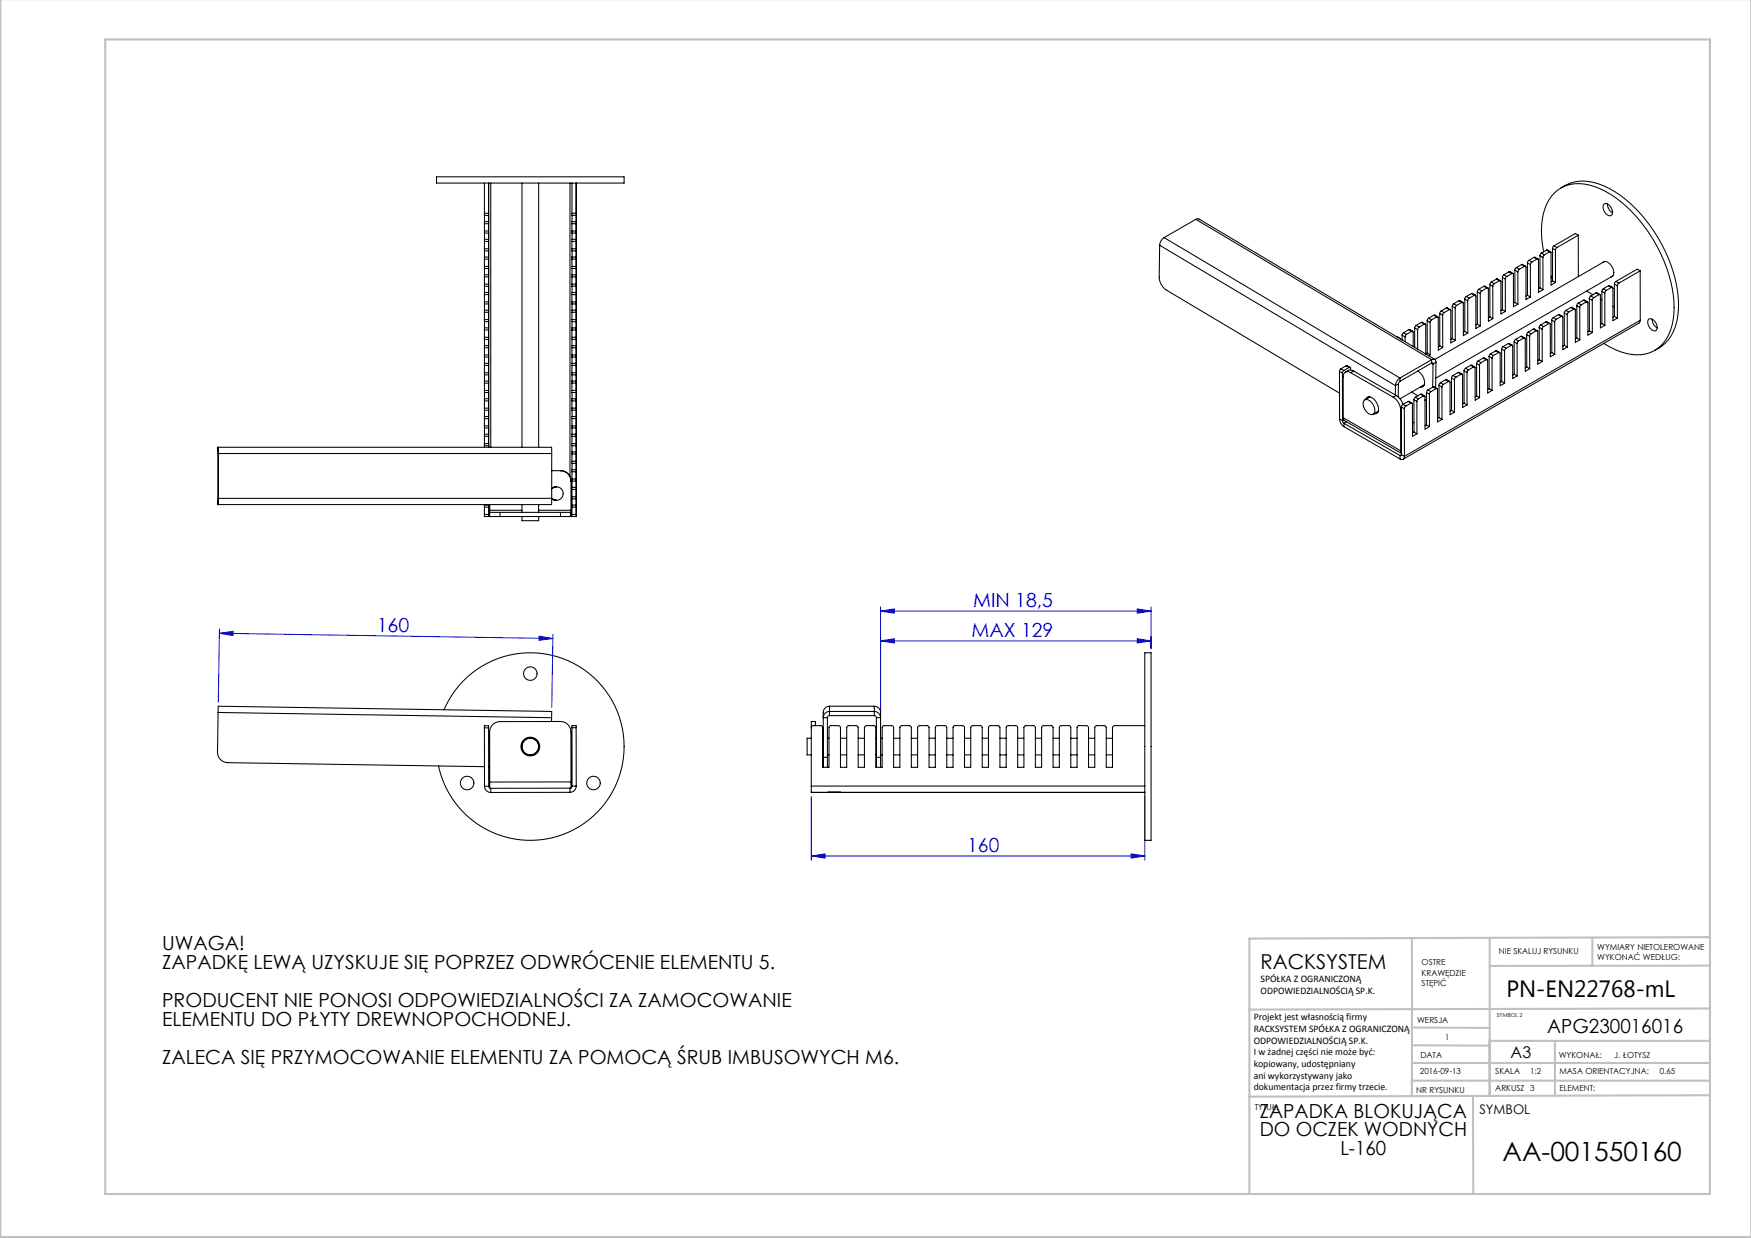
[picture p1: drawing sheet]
<svg xmlns="http://www.w3.org/2000/svg" width="420mm" height="297mm" viewBox="0 0 420 297" stroke-linecap="round" stroke-linejoin="round" font-family="sans-serif">
<g fill="none" stroke="#00f" stroke-width=".24">
<path d="M52.6 151.9l80 1.3M52.6 151.9l3.3-.4v1zM52.6 150.9l-.2 17.5M129.3 152.6l3.3 .6-3.3 .4zM132.6 152.2l-.3 17.5M211.2 146.6l3.3-.5v1zM211.2 153.7l3.3-.5v1.1zM211.2 145.6v25.6M211.2 146.6h64.9M211.2 153.7h64.9M272.8 146.1l3.3 .5-3.3 .5zM272.8 153.2l3.3 .5-3.3 .6z"/>
<path d="M276.1 145.6v10M194.6 191.1v15.3M274.6 191.1v15.3M194.6 205.4l3.3-.6v1.1zM194.6 205.4h80M271.3 204.8l3.3 .6-3.3 .5z"/>
</g>
<g fill="none" stroke="#c0c0c0" stroke-width=".5">
<path d="M.1 -.1v296.9h419.9M25.2 9.5h385v276.9h-385zM338.7 225.2v37.8M357.3 225v37.9v-13.2M382 225.4v6.3M410.1 224.8l-110.4 .4v61.2M410.1 231.7h-52.8M338.7 259.3h71.5M338.7 255h71.5M338.7 250.8l18.6 .1M338.7 246.5l18.6 .1M357.3 249.7h52.9"/>
<path d="M373 249.7v13.2M410.1 241.9l-110.4 .3M353.3 262.9l.1 23.5M410.2 262.7l-110.5 .4"/>
</g>
<g fill="#00f">
<path d="M271.3 204.8l3.3 .6-3.3 .5zM194.6 205.4l3.3-.6v1.1z"/>
<path d="M211.2 146.6l3.3-.5v1zM272.8 146.1l3.3 .5-3.3 .5zM211.2 153.7l3.3-.5v1.1zM272.8 153.2l3.3 .5-3.3 .6z"/>
<path d="M52.6 151.9l3.3-.4v1zM129.3 152.6l3.3 .6-3.3 .4z"/>
</g>
<g fill="none" stroke="#000" stroke-width=".25">
<path d="M104.7 42.4h45v1.5h-45zM116.2 51.2v.5M116.2 55.4v.5M116.2 59.7v.5M116.2 51.2h1M116.2 53.7h1M116.2 55.4h1M116.2 57.9h1M116.2 59.7h1M116.2 43.9v7.3M116.2 53.7v1.7M116.2 57.9v1.8"/>
<path d="M116.2 57.4v.5M116.2 53.2v.5M116.2 57.4h1M116.2 55.9h1M116.2 53.2h1M116.2 51.7h1M116.2 51.7v1.5M116.2 55.9v1.5M117.2 59.7v.5M117.2 55.4v.5M117.2 51.2v.5M117.2 43.9v7.3"/>
<path d="M117.2 53.7v1.7M117.2 57.9v1.8M117.2 57.4v.5M117.2 53.2v.5M117.2 43.9v63.4M117.7 43.9v63.4M125.2 43.9v63.4M129.2 43.9v63.4M136.7 43.9v70.4M137.2 59.7h1v.5h-1M137.2 55.4h1v.5h-1M137.2 51.2h1v.5h-1"/>
<path d="M137.2 51.2v.5M137.2 55.4v.5M137.2 59.7v.5M137.2 43.9v7.3M137.2 53.7v1.7M137.2 57.9v1.8M137.2 57.4h1v.5h-1M137.2 53.2h1v.5h-1M137.2 53.2v.5M137.2 57.4v.5M137.2 51.7v1.5M137.2 55.9v1.5"/>
<path d="M138.2 43.9v80M278.2 58.8l-.2 7.7a3.9 3.9 0 0 0 1.8 3.1l41.5 24.7M278.2 58.8l56.5 33.7M279.2 57a2.38 2.38 0 0 0-1 1.8M279.2 57l56.6 33.7M286.8 52.6l.8-.1 56.5 33.7 40.8-23.5M286.8 52.6l-7.6 4.4M286.8 52.6l56.6 33.7M372.4 59.6l.7 .4M372.4 59.6v7.8M372.7 59l-.3 .6M372.7 59l.7 .4"/>
<path d="M373.4 59.4l-.3 .6M374.4 45.1a10 10 0 0 1 10.4-.5 31.9 31.9 0 0 1 14.6 15.7 27.3 27.3 0 0 1 2.8 17 9.4 9.4 0 0 1-5.3 6.8M378.6 56.4l-5.2 3M378.6 56.4v10M378.6 56.4l-.7-.4-5.2 3M384.7 49a1.4 1.4 0 0 1 1.9 1.1 1.24 1.24 0 0 1-.3 1.7 2.02 2.02 0 0 1-1.6-2.8zM385.6 48.9v.1a2.5 2.5 0 0 0 1.2 2.1M116.2 68.2v.5M116.2 63.9v.5M116.2 72.4v.5M116.2 76.7v.5M116.2 68.2h1"/>
<path d="M116.2 62.2h1M116.2 63.9h1M116.2 66.4h1M116.2 70.7h1M116.2 72.4h1M116.2 74.9h1M116.2 76.7h1M116.2 79.2h1M116.2 62.2v1.7M116.2 66.4v1.8M116.2 70.7v1.7M116.2 74.9v1.8"/>
<path d="M116.2 79.2v1.7M116.2 61.7v.5M116.2 65.9v.5M116.2 70.2v.5M116.2 74.4v.5M116.2 78.7v.5M116.2 78.7h1M116.2 77.2h1M116.2 74.4h1M116.2 72.9h1M116.2 70.2h1M116.2 68.7h1"/>
<path d="M116.2 65.9h1M116.2 64.4h1M116.2 61.7h1M116.2 60.2h1M116.2 60.2v1.5M116.2 64.4v1.5M116.2 68.7v1.5M116.2 72.9v1.5M116.2 77.2v1.5M117.2 76.7v.5M117.2 72.4v.5M117.2 68.2v.5"/>
<path d="M117.2 63.9v.5M117.2 62.2v1.7M117.2 66.4v1.8M117.2 70.7v1.7M117.2 74.9v1.8M117.2 79.2v1.7M117.2 78.7v.5M117.2 74.4v.5M117.2 70.2v.5M117.2 65.9v.5M117.2 61.7v.5M137.2 76.7h1v.5h-1"/>
<path d="M137.2 72.4h1v.5h-1M137.2 68.2h1v.5h-1M137.2 63.9h1v.5h-1M137.2 68.2v.5M137.2 63.9v.5M137.2 72.4v.5M137.2 76.7v.5M137.2 62.2v1.7M137.2 66.4v1.8M137.2 70.7v1.7M137.2 74.9v1.8M137.2 79.2v1.7"/>
<path d="M137.2 78.7h1v.5h-1M137.2 74.4h1v.5h-1M137.2 70.2h1v.5h-1M137.2 65.9h1v.5h-1M137.2 61.7h1v.5h-1M137.2 61.7v.5M137.2 65.9v.5M137.2 70.2v.5M137.2 74.4v.5M137.2 78.7v.5M137.2 60.2v1.5M137.2 64.4v1.5"/>
<path d="M137.2 68.7v1.5M137.2 72.9v1.5M137.2 77.2v1.5M336.7 79.8l-.4 .6M336.7 79.8l.7 .4M337.9 79.1l1 .4M337.9 79.1l.7 .4M337.9 79.1l-1.2 .7M338.6 79.5l.4 .1v3.5M338.6 79.5l-1.2 .7M339.3 78.7l.7 .4M339.3 78.7v4.7"/>
<path d="M339.7 78.1l-.4 .6M339.7 78.1l.7 .4M340 79.1v4.7M340.4 78.5l-.4 .6M340.9 77.4l1 .3M340.9 77.4l.7 .4M340.9 77.4l-1.2 .7M341.6 77.8l.3-.1 .1 .3v6.9l.3-.2M341.6 77.8l-1.2 .7M342.3 76.9l.7 .5M342.3 76.9v7.8M342.7 76.3l-.4 .6"/>
<path d="M342.7 76.3l.7 .4M343 77.4v7.7M343.4 76.7l-.4 .7M343.9 75.6l1 .4M343.9 75.6l.7 .4M343.9 75.6l-1.2 .7M344.6 76h.3l.1 .2v7.8l1.1-.6M344.6 76l-1.2 .7M345.3 75.2l.7 .4M345.3 75.2v7.8M345.7 74.6l-.4 .6M345.7 74.6l.7 .4"/>
<path d="M346 75.6l.1 7.8M346.4 75l-.4 .6M346.9 73.9l1 .4M346.9 73.9l-1.2 .7M346.9 73.9l.7 .4M347.6 74.3h.3l.1 .2v7.8l1.1-.6M347.6 74.3l-1.2 .7M348.3 73.5l.7 .4M348.3 73.5l.1 7.7M348.7 72.9l-.4 .6M348.7 72.9l.7 .4M349 73.9l.1 7.8"/>
<path d="M349.4 73.3l-.4 .6M349.9 72.2l1 .3M349.9 72.2l-1.2 .7M349.9 72.2l.7 .4M350.6 72.6l.3-.1 .1 .3v7.7l1.1-.6M350.6 72.6l-1.2 .7M351.3 71.7l.8 .5M351.3 71.7l.1 7.8M351.4 79.5l.7 .4M351.4 79.5l-.4 .2M351.7 71.1l-.4 .6M351.7 71.1l.7 .4"/>
<path d="M352.1 72.2v7.7M352.4 71.5l-.3 .7M352.9 70.4l1 .4M352.9 70.4l.7 .4M352.9 70.4l-1.2 .7M353.6 70.8h.3l.1 .2v7.8l1.1-.6M353.6 70.8l-1.2 .7M354.4 70l.7 .4M354.4 70v7.8M354.4 77.8l.7 .4M354.4 77.8l-.4 .2M354.7 69.4l-.3 .6"/>
<path d="M354.7 69.4l.7 .4M355.1 70.4v7.8M355.4 69.8l-.3 .6M355.9 68.7l1 .4M355.9 68.7l-1.2 .7M355.9 68.7l.7 .4M356.6 69.1h.3l.1 .2v7.8l1.1-.7M356.6 69.1l-1.2 .7M357.4 68.3l.7 .4M357.4 68.3v7.7M357.4 76l-.4 .2M357.4 76l.7 .4"/>
<path d="M357.7 67.7l-.3 .6M357.7 67.7l.7 .4M358.1 68.7v7.7M358.4 68.1l-.3 .6M358.9 66.9l1 .4M358.9 66.9l-1.2 .8M358.9 66.9l.8 .5M359.7 67.4l.2-.1 .1 .3v7.7l1.1-.6M359.7 67.4l-1.3 .7M360.4 66.5l.7 .4M360.4 66.5v7.8M360.4 74.3l-.4 .2"/>
<path d="M360.4 74.3l.7 .4M360.7 65.9l-.3 .6M360.7 65.9l.7 .4M361.1 66.9v7.8M361.4 66.3l-.3 .6M362 65.2l.9 .4M362 65.2l.7 .4M362 65.2l-1.3 .7M362.7 65.6h.2l.1 .2v7.8l1.1-.6M362.7 65.6l-1.3 .7M363.4 64.8l.7 .4M363.4 64.8v7.8"/>
<path d="M363.4 72.6l-.4 .2M363.4 72.6l.7 .4M363.7 64.2l-.3 .6M363.7 64.2l.7 .4M364.1 65.2v7.8M364.4 64.6l-.3 .6M365 63.5l.9 .4M365 63.5l.7 .4M365 63.5l-1.3 .7M365.7 63.9h.2l.1 .2v7.8l1.1-.7M365.7 63.9l-1.3 .7M366.4 63.1l.7 .4"/>
<path d="M366.4 63.1v7.7M366.4 70.8l-.4 .2M366.4 70.8l.7 .4M366.5 79.7l-.3 .6M366.5 79.7l.8 .4M366.7 62.5l-.3 .6M366.7 62.5l.7 .4M367.1 63.5v7.7M367.4 62.9l-.3 .6M367.8 79l.9 .3M367.8 79l-1.3 .7M367.8 79l.7 .4"/>
<path d="M368 61.7l.9 .4M368 61.7l-1.3 .8M368 61.7l.7 .4M368.5 79.4l.2-.1 .1 .3 .1 7.7 1-.6M368.5 79.4l-1.2 .7M368.7 62.1h.2l.1 .3v7.7l1.1-.6M368.7 62.1l-1.3 .8M369.2 78.6l.7 .4M369.2 78.6v7.7M369.4 61.3l.7 .4M369.4 61.3v7.8M369.4 69.1l.7 .4"/>
<path d="M369.4 69.1l-.4 .2M369.6 77.9l-.4 .7M369.6 77.9l.7 .4M369.7 60.7l-.3 .6M369.7 60.7l.7 .4M369.9 79v7.7M370.1 61.7v7.8M370.3 78.3l-.4 .7M370.3 60.4a17.9 17.9 0 0 1 1.3-12.5 8.3 8.3 0 0 1 9.6-3.5 25.3 25.3 0 0 1 13.5 10.3 33.4 33.4 0 0 1 6.8 20.5 10.6 10.6 0 0 1-4.8 9 10.4 10.4 0 0 1-9.1-.3l-2.9-1.5M370.4 61.1l-.3 .6M370.8 77.2l.9 .4M370.8 77.2l-1.2 .7"/>
<path d="M370.8 77.2l.7 .4M371 60l.9 .4M371 60l.7 .4M371 60l-1.3 .7M371.5 77.6h.2l.2 .2v7.8l1-.6M371.5 77.6l-1.2 .7M371.7 60.4h.2l.1 .2v7.8l1.1-.6M371.7 60.4l-1.3 .7M372 66.2l.4 .9M372.2 76.8l.7 .4M372.2 76.8v7.8M372.4 67.4l.7 .4"/>
<path d="M372.4 67.4l-.4 .2M372.6 76.2l-.4 .6M372.6 76.2l.7 .4M372.9 77.2v7.8M373.1 60v7.8M373.3 76.6l-.4 .6M373.8 75.5l1 .4M373.8 75.5l.7 .4M373.8 75.5l-1.2 .7M374.5 75.9h.3l.1 .2v7.8l1-.6M374.5 75.9l-1.2 .7M375.2 75.1l.7 .4"/>
<path d="M375.2 75.1v7.7M375.6 74.5l-.4 .6M375.6 74.5l.7 .4M375.9 75.5v7.8M376.3 74.9l-.4 .6M376.8 73.8l1 .3M376.8 73.8l-1.2 .7M376.8 73.8l.7 .4M377.5 74.2l.3-.1 .1 .3v7.7l1-.6M377.5 74.2l-1.2 .7M378.2 73.3l.7 .5M378.2 73.3v7.8"/>
<path d="M378.6 72.7l-.4 .6M378.6 72.7l.7 .4M378.9 73.8v7.7M379.3 73.1l-.4 .7M379.8 72l1 .4M379.8 72l.7 .4M379.8 72l-1.2 .7M380.5 72.4h.3l.1 .2v7.8l1-.6M380.5 72.4l-1.2 .7M380.6 69.8l1.5 .9M381.2 71.6l.7 .4M381.2 71.6v7.8"/>
<path d="M381.2 79.4l.7 .4M381.2 79.4l-.3 .2M381.6 71l-.4 .6M381.6 71l.7 .4M381.9 72v7.8M382.3 71.4l-.4 .6M382.8 70.3l1 .4M382.8 70.3l-1.2 .7M382.8 70.3l.7 .4M383.5 70.7h.3l.1 .2v7.8l1-.7M383.5 70.7l-1.2 .7M383.9 71.7l.3 .2"/>
<path d="M384.2 69.9l.7 .4M384.2 69.9v7.7M384.2 77.6l-.3 .2M384.2 77.6l.7 .4M384.4 63a1.24 1.24 0 0 1 1.9 .5l.3 .4a1.8 1.8 0 0 1 0 2.5l-.2 .1M384.6 69.3l-.4 .6M384.6 69.3l.7 .4M384.9 70.3v7.7M385.3 69.7l-.4 .6M385.8 68.6l1 .3M385.8 68.6l-1.2 .7M385.8 68.6l.7 .4"/>
<path d="M386.5 69l.3-.1 .1 .3v7.7l1.1-.6M386.5 69l-1.2 .7M386.9 66.2l-42.5 24.5M386.9 73.5l.3 .2M387.2 68.1l.7 .5M387.2 68.1v7.8M387.2 75.9l-.3 .2M387.2 75.9l.8 .4M387.6 67.5l-.4 .6M387.6 67.5l.7 .4M387.9 68.6l.1 7.7M388.3 67.9l-.4 .7"/>
<path d="M393.4 65v11.8M393.4 65l-5.1 2.9M393.4 65l-.7-.4-5.1 2.9M393.4 76.8l-.3 .7-56.5 32.7M393.4 76.8l-56.5 32.7M395.4 76.6a1.4 1.4 0 0 1 1.9 1.1 1.24 1.24 0 0 1-.3 1.7 2.02 2.02 0 0 1-1.6-2.8zM396.3 76.5v.1a2.5 2.5 0 0 0 1.2 2.1M116.2 80.9v.5M116.2 85.2v.5M116.2 89.4v.5M116.2 93.7v.5M116.2 97.9v.5"/>
<path d="M116.2 80.9h1M116.2 83.4h1M116.2 91.9h1M116.2 85.2h1M116.2 87.7h1M116.2 89.4h1M116.2 93.7h1M116.2 96.2h1M116.2 97.9h1M116.2 83.4v1.8M116.2 87.7v1.7M116.2 91.9v1.8"/>
<path d="M116.2 96.2v1.7M116.2 82.9v.5M116.2 91.4v.5M116.2 87.2v.5M116.2 95.7v.5M116.2 99.9v.5M116.2 99.9h1M116.2 98.4h1M116.2 95.7h1M116.2 94.2h1M116.2 91.4h1M116.2 89.9h1"/>
<path d="M116.2 87.2h1M116.2 85.7h1M116.2 82.9h1M116.2 81.4h1M116.2 81.4v1.5M116.2 85.7v1.5M116.2 89.9v1.5M116.2 94.2v1.5M116.2 98.4v1.5M117.2 97.9v.5M117.2 93.7v.5M117.2 89.4v.5"/>
<path d="M117.2 85.2v.5M117.2 80.9v.5M117.2 83.4v1.8M117.2 87.7v1.7M117.2 91.9v1.8M117.2 96.2v1.7M117.2 99.9v.5M117.2 95.7v.5M117.2 91.4v.5M117.2 87.2v.5M117.2 82.9v.5M137.2 97.9h1v.5h-1"/>
<path d="M137.2 93.7h1v.5h-1M137.2 89.4h1v.5h-1M137.2 85.2h1v.5h-1M137.2 80.9h1v.5h-1M137.2 80.9v.5M137.2 85.2v.5M137.2 89.4v.5M137.2 93.7v.5M137.2 97.9v.5M137.2 83.4v1.8M137.2 87.7v1.7M137.2 91.9v1.8"/>
<path d="M137.2 96.2v1.7M137.2 99.9h1v.5h-1M137.2 95.7h1v.5h-1M137.2 91.4h1v.5h-1M137.2 87.2h1v.5h-1M137.2 82.9h1v.5h-1M137.2 82.9v.5M137.2 91.4v.5M137.2 87.2v.5M137.2 95.7v.5M137.2 99.9v.5M137.2 81.4v1.5"/>
<path d="M137.2 85.7v1.5M137.2 89.9v1.5M137.2 94.2v1.5M137.2 98.4v1.5M321.3 89.1l.7 .4M321.3 89.1v11.4M321.6 88.5l-.3 .6M321.6 88.5l.8 .4M322 89.5v11.4M322.4 88.9l-.4 .6M322.9 87.8l.9 .3M322.9 87.8l.7 .4"/>
<path d="M322.9 87.8l-1.3 .7M323.6 88.2h.3v.5M323.6 88.2l-1.2 .7M323.9 89.4a1.08 1.08 0 0 0-1.2-.1 1.08 1.08 0 0 0-.5 1.1v9.8M323.9 89.4l10.3 5.9M324.7 89l-.4-.2a1.53 1.53 0 0 0-1.6 .5M324.7 89l-.8 .4M324.7 89l10.2 5.9M327.2 96a1.54 1.54 0 0 1 2.1 1 1.83 1.83 0 0 1 .1 2.4 2.36 2.36 0 0 1-2.4-2.7zM327.6 95.8a1.08 1.08 0 0 1 .9-.6 1.08 1.08 0 0 1 1 .5 2.52 2.52 0 0 1 .7 3.5l-.6 .1M328.4 95.2l-.1 .2M328.6 95.2l-1.2 .7"/>
<path d="M330.3 98.9h.2M330.6 98.7l-1.2 .7M334.2 95.3a3.9 3.9 0 0 1 1.8 3.1M334.7 92.5v2.3M334.9 94.9l1 .9 .6 1.2M334.9 94.9l-.7 .4M335 80.8l.9 .4M335.4 92.1l-.7 .4M335.4 92.1v3.1M335.7 81.2l.3 .1M335.8 91.5l-.4 .6M335.8 90.7a2.38 2.38 0 0 0-1.1 1.8"/>
<path d="M335.8 90.7v.8M336 98.4v9.8M336.1 97.6l.8 .4M336.1 97.6l.1 11.5M336.1 98.2l-.1 .2M336.3 80.4l.7 .4M336.3 80.4v1.2M336.5 97l-.4 .6M336.5 97l.7 .4M336.9 98v11.5M337 80.8v1.2M337.2 97.4l-.3 .6"/>
<path d="M337.4 80.2l-.4 .6M337.7 96.3l1 .4M337.7 96.3l-1.2 .7M337.7 96.3l.7 .4M338.4 96.7h.3l.1 .2v7.8l1.1-.6M338.4 96.7l-1.2 .7M338.6 94.1l1.5 .8M339.1 95.9l.8 .4M339.1 95.9l.1 7.8M339.5 95.3l-.4 .6M339.5 95.3l.7 .4M339.9 96.3v7.8"/>
<path d="M340.1 89a3.1 3.1 0 0 1 1.4 3.6l-.3 .2-.6 .1M340.2 95.7l-.3 .6M340.7 94.6l1 .4M340.7 94.6l-1.2 .7M340.7 94.6l.7 .4M341.3 92.5h.2M341.4 95h.3l.1 .2v7.7l1.1-.6M341.4 95l-1.2 .7M341.6 92.3l-5.8 3.4M341.8 96h.1M341.8 96l.4 .1M342.2 94.2l.7 .4"/>
<path d="M342.2 94.2v7.7M342.3 84.7l.7 .4M342.5 93.6l-.3 .6M342.5 93.6l.7 .4M342.9 94.6v7.7M343 85.1l-.3 .2M343.2 94l-.3 .6M343.4 87.1h.2l.1 .2M343.4 87.1l-7.6 4.4M343.4 87.1l.3 .2M343.4 86.3a.63 .63 0 0 1 .7-.1 .63 .63 0 0 1 .3 .7M343.4 86.3l-7.6 4.4"/>
<path d="M343.4 86.3v.8M343.7 87.3v5.6M343.7 92.8l1 .4M343.7 92.8l-1.2 .8M343.7 92.8l.8 .4M344.4 86.9l-.7 .4M344.4 86.9v6.1M344.5 93.2h.2l.1 .3v7.7l1.1-.6M344.5 93.2l-1.3 .8M345.2 92.4l.7 .4M345.2 92.4v7.8M345.3 83l.8 .4"/>
<path d="M345.3 83l-.3 .2M345.5 91.8l-.3 .6M345.5 91.8l.7 .4M345.9 92.8v7.8M346.2 92.2l-.3 .6M346.7 91.1l1 .4M346.7 91.1l.8 .4M346.7 91.1l-1.2 .7M347.5 91.5h.2l.1 .2v7.8l1.1-.6M347.5 91.5l-1.3 .7M348.2 90.7l.7 .4M348.2 90.7v7.8"/>
<path d="M348.2 98.5l.7 .4M348.2 98.5l-.4 .2M348.4 81.2l.7 .5M348.4 81.2l-.4 .2M348.5 90.1l-.3 .6M348.5 90.1l.7 .4M348.9 91.1v7.8M349.2 90.5l-.3 .6M349.8 89.4l.9 .4M349.8 89.4l.7 .4M349.8 89.4l-1.3 .7M350.5 89.8h.2l.1 .2v7.7l1.1-.6"/>
<path d="M350.5 89.8l-1.3 .7M351.2 89l.7 .4M351.2 89v7.7M351.2 96.7l.7 .4M351.2 96.7l-.4 .2M351.5 88.3l-.3 .7M351.5 88.3l.7 .5M351.9 89.4v7.7M352.2 88.8l-.3 .6M352.8 87.6l.9 .4M352.8 87.6l-1.3 .7M352.8 87.6l.7 .4"/>
<path d="M353.5 88h.2l.1 .2v7.8l1.1-.6M353.5 88l-1.3 .8M354.2 87.2l.7 .4M354.2 87.2v7.8M354.2 95l.7 .4M354.2 95l-.4 .2M354.5 86.6l-.3 .6M354.5 86.6l.7 .4M354.9 87.6v7.8M355.2 87l-.3 .6M355.8 85.9l.9 .4M355.8 85.9l-1.3 .7"/>
<path d="M355.8 85.9l.7 .4M356.5 86.3h.2l.1 .2v7.8l1.1-.6M356.5 86.3l-1.3 .7M357.2 85.5l.7 .4M357.2 85.5v7.8M357.2 93.3l.7 .4M357.2 93.3l-.4 .2M357.5 84.9l-.3 .6M357.5 84.9l.7 .4M357.9 85.9v7.8M358.2 85.3l-.3 .6M358.8 84.2l.9 .3"/>
<path d="M358.8 84.2l-1.3 .7M358.8 84.2l.7 .4M359.5 84.6l.2-.1 .1 .3v7.7l1.1-.6M359.5 84.6l-1.3 .7M360.2 83.8l.7 .4M360.2 83.8v7.7M360.2 91.5l.7 .4M360.2 91.5l-.4 .2M360.5 83.1l-.3 .7M360.5 83.1l.7 .5M360.9 84.2v7.7M361.2 83.6l-.3 .6"/>
<path d="M361.8 82.4l.9 .4M361.8 82.4l-1.3 .7M361.8 82.4l.7 .4M362.5 82.8h.2l.1 .2v7.8l1.1-.6M362.5 82.8l-1.3 .8M363.2 82l.7 .4M363.2 82v7.8M363.2 89.8l-.4 .2M363.2 89.8l.7 .4M363.5 81.4l-.3 .6M363.5 81.4l.8 .4M363.9 82.4v7.8"/>
<path d="M364.3 81.8l-.4 .6M364.8 80.7l.9 .4M364.8 80.7l-1.3 .7M364.8 80.7l.7 .4M365.5 81.1h.2l.1 .2 .1 7.8 1-.6M365.5 81.1l-1.2 .7M366.2 80.3l.7 .4M366.2 80.3v7.8M366.2 88.1l-.3 .2M366.2 88.1l.7 .4M366.9 80.7v7.8M367.3 80.1l-.4 .6"/>
<path d="M369.2 86.3l-.3 .2M369.2 86.3l.7 .4M372.2 84.6l-.3 .2M372.2 84.6l.7 .4M375.2 82.8l.7 .5M375.2 82.8l-.3 .3M378.2 81.1l.7 .4M378.2 81.1l-.3 .2M52.3 108.3v-1v1.5M52.3 108.3h-.1v-1h80.1v1.5M52.3 108.3v.5M52.3 119.6v.5"/>
<path d="M52.3 108.8h80M52.3 119.6h80M52.3 108.8v10.8M52.3 119.6v1.5v-1M116.2 102.2v.5M116.2 106.4v.5M116.2 100.4h1M116.2 102.2h1M116.2 104.7h1M116.2 106.4h1M116.2 100.4v1.8M116.2 104.7v1.7"/>
<path d="M116.2 104.2v.5M116.2 106.9h1M116.2 104.2h1M116.2 102.7h1M116.2 102.7v1.5M116.2 106.9v.4M117.2 106.4v.5M117.2 102.2v.5M117.2 100.4v1.8M117.2 104.7v1.7M117.2 104.2v.5M132.3 119.6v1.5h-80.1v-1h.1"/>
<path d="M132.3 112.9a4.9 4.9 0 0 1 3.6 .4 2.5 2.5 0 0 1 1.1 2.1M132.3 119.6l1.2 .4M132.3 108.8v10.8M133.5 116.8l-1.2 .4a1.63 1.63 0 0 1 2.3 .1 1.63 1.63 0 0 1 0 2.3 1.63 1.63 0 0 1-2.3 0M137 115.4v7M137 115.4h.1M137.2 119.2h1v.5h-1M137.2 114.9h1v.5h-1M137.2 110.7h1v.5h-1M137.2 106.4h1v.5h-1M137.2 102.2h1v.5h-1M137.2 102.2v.5"/>
<path d="M137.2 106.4v.5M137.2 110.7v.5M137.2 114.9v.5M137.2 119.2v.5M137.2 100.4v1.8M137.2 104.7v1.7M137.2 108.9v1.8M137.2 113.2v1.7M137.2 117.4v1.8M137.2 116.9h1v.5h-1M137.2 112.7h1v.5h-1M137.2 108.4h1v.5h-1"/>
<path d="M137.2 104.2h1v.5h-1M137.2 104.2v.5M137.2 108.4v.5M137.2 112.7v.5M137.2 116.9v.5M137.2 102.7v1.5M137.2 106.9v1.5M137.2 111.2v1.5M137.2 115.4v1.5M137.2 119.7v1.5M321.3 100.5a2.34 2.34 0 0 0 1.1 1.9M321.3 100.5l.7 .4"/>
<path d="M322 100.9l.4 .7M322.2 100.2l.3 .7 13.7 7.9M322.2 100.2l13.8 8M322.3 100.8l-.3 .1M322.4 101.6v.8M322.4 101.6l13.4 7.7M322.4 102.4l13.4 7.7M323 101.2l-.6 .4M335.8 109.3v.8M336 108.2l.2 .5M336.2 108.1l-.2 .1M336.2 109.1l-.1 .2h-.3"/>
<path d="M336.2 109.1l.7 .4M336.2 109.1l-.4 .2M336.9 109.5a.65 .65 0 0 1-.3 .7 .65 .65 0 0 1-.8-.1M338.8 101.2l.4 .2M339.2 103.7l.7 .4M339.2 103.7l-.4 .2M342.2 101.9l.7 .4M342.2 101.9l-.4 .2M345.2 100.2l.7 .4M345.2 100.2l-.4 .2M116.2 123.4v.5h1M116.2 121.7h1"/>
<path d="M116.2 123.4h1M116.2 121.7v1.7M116.2 121.2v.5M116.2 121.2h1M116.2 121.1v.1M117.2 123.4v.5M117.2 121.7v1.7M117.2 121.2v.5M117.2 121.1v2.8M117.2 123.9h.2M117.4 123.9h2.5M117.4 122.9h2.5"/>
<path d="M117.4 122.9v1M117.5 122.4v.5M117.5 121.1v1.3M117.5 122.4h7.7M119.9 122.9v1M119.9 123.9h14.5M119.9 122.9h14.5M125.2 123.9v1h4v-1M125.2 121.1v1.8M129.2 121.1v1.8M129.2 122.4h7.8M134.4 122.9h2.5"/>
<path d="M134.4 123.9h2.5M134.4 122.9v1M136.9 122.9v1M136.9 123.9h.1M136.9 122.9h.1M137 123.9h.2M137 122.4v.5M137 122.9v1M137.2 123.4h1v.5M137.2 123.4v.5M137.2 121.7v1.7M137.2 121.2h1v.5h-1"/>
<path d="M137.2 121.2v.5M137.2 123.9h1M274.6 156.6h1.5v45h-1.5zM52.3 170.9v-1.5l80 1.3v1.5M52.3 170.9l-.1 9.5a2.5 2.5 0 0 0 2.4 2.6l61.6 .9M52.3 170.9l80 1.3M106.5 170.3a22.5 22.5 0 0 1 35.6-8.1 22.5 22.5 0 0 1-3.6 36.3 22.5 22.5 0 0 1-33.3-14.7M116.2 174.6v14M117.2 174.6v-.5h-1v.5M117.2 174.6h-1M117.2 174.6v14M132.3 172.2v.9"/>
<path d="M137.2 174.6v14M138.2 174.6v-.5h-1v.5M138.2 174.6h-1M138.2 174.6v14M194.6 177.1h-1v4h1M195.6 174.1v-1h-1v1.5M197.3 177.1h.2M198.5 172.2h-1a1.5 1.5 0 0 1 1.5-1.5h10.7a1.5 1.5 0 0 1 1.5 1.5h-1M198.5 177.1h.3M198.5 172.2v9.5M199 171.7l-.4 .1-.1 .4M199 169.4a1.5 1.5 0 0 0-1.5 1.5v10.8"/>
<path d="M199 169.4v2.3M199 169.4h10.7M199 171.7h10.7M201.6 177.1h1.5M205.8 177.1h1.5M209.7 169.4a1.5 1.5 0 0 1 1.5 1.5v10.8M209.7 171.7l.4 .1 .1 .4M209.7 169.4v2.3M210.1 177.1h.1M210.2 172.2v9.5M211.2 177.1h.4M214.3 177.1h1.5"/>
<path d="M218.6 177.1h1.5M222.8 177.1h1.5M227.1 177.1h1.5M231.3 177.1h1.5M235.6 177.1h1.5M239.8 177.1h1.5M244.1 177.1h1.5M248.3 177.1h1.5M252.6 177.1h1.5M256.8 177.1h1.5M261.1 177.1h1.5M265.3 177.1h1.5"/>
<path d="M274.6 174.1h-7.3l-.4 .2-.1 9.8h-1.5v-9.5l-.4-.5h-1.9l-.4 .4v9.6h-1.5v-9.5l-.4-.5h-2l-.3 .4-.1 9.6h-1.5v-9.5l-.4-.5h-1.9l-.4 .4v9.6h-1.5v-9.5l-.4-.5h-2l-.3 .4-.1 9.6h-1.5v-9.5l-.4-.5h-1.9l-.4 .4v9.6h-1.5v-9.5l-.4-.5h-2l-.3 .4-.1 9.6h-1.5v-9.5l-.4-.5h-1.9l-.4 .4v9.6h-1.5v-9.5l-.4-.5h-2l-.3 .4-.1 9.6h-1.5v-9.5l-.4-.5h-1.9l-.4 .4v9.6h-1.5v-9.5l-.4-.5h-2l-.3 .4-.1 9.6h-1.5v-9.5l-.3-.5h-2l-.4 .4v9.6h-1.5v-9.5l-.3-.5h-2.1l-.3 .4-.1 9.6h-1.5v-9.5l-.2-.4-2.1-.1-.4 .4v9.6h-1.5v-9.5l-.1-.4-.4-.1h-1.8l-.4 .3-.1 9.7h-1.5v-9.6l-.4-.4-2.1 .1-.2 .4v9.5h-1.5v-9.6l-.4-.4h-2l-.4 .5v9.5h-1.5v-9.6l-.4-.4h-1.9l-.4 .5v14M116.2 188.6a1.5 1.5 0 0 0 1.5 1.5M117.2 183.9h.3M117.2 188.6l.2 .4 .3 .1M117.2 188.6h-1M117.5 187.6v1.5M117.7 189.1v1M136.7 189.1v1M136.7 189.1h-19M136.7 190.1h-19M137 187.6l-.1-12a2.5 2.5 0 0 0-2.5-2.5h-14.5a2.5 2.5 0 0 0-2.5 2.5l.1 12M137 187.6v1.4"/>
<path d="M137 187.6h-19.5M137.2 188.6l-.1 .3-.4 .2M138.2 188.6a1.5 1.5 0 0 1-1.5 1.5M138.2 188.6h-1M194.6 188.6v1.5M194.6 188.6h80M194.6 190.1h80M194.6 190.1h.1M197.3 181.1h.2M197.5 181.7v2.4M197.5 181.7h1M198.5 181.7v2.4"/>
<path d="M198.5 181.1h.3M198.5 190.1h3.2zM201.6 181.1h1.5M205.8 181.1h1.5M210.1 181.1h.1M210.2 181.7v2.4M210.2 181.7h1M211.2 181.7v2.4M211.2 181.1h.4M214.3 181.1h1.5M218.6 181.1h1.5M222.8 181.1h1.5"/>
<path d="M227.1 181.1h1.5M231.3 181.1h1.5M235.6 181.1h1.5M239.8 181.1h1.5M244.1 181.1h1.5M248.3 181.1h1.5M252.6 181.1h1.5M256.8 181.1h1.5M261.1 181.1h1.5M265.3 181.1h1.5"/>
<circle cx="127.2" cy="179.1" r="2.05"/>
<circle cx="127.2" cy="179.1" r="2.25"/>
<circle cx="127.2" cy="179.1" r="2"/>
<circle cx="127.2" cy="161.6" r="1.63"/>
<circle cx="112" cy="187.9" r="1.63"/>
<circle cx="142.4" cy="187.9" r="1.63"/>
</g>
<text font-size="6.3" x="360.4" y="278.5">AA-001550160</text>
<text font-size="5.6" x="361.3" y="239.1">PN-EN22768-mL</text>
<text font-size="4.9" x="302.4" y="232.4">RACKSYSTEM</text>
<g font-size="4.7" fill="#00f">
<text x="233.4" y="145.6">MIN 18,5</text>
<text x="90.4" y="151.5" transform="rotate(1 90.4 151.5)">160</text>
<text x="233" y="152.7">MAX 129</text>
<text x="232" y="204.3">160</text>
</g>
<g font-size="4.7">
<text x="38.9" y="228">UWAGA!</text>
<text x="38.9" y="232.5">ZAPADKĘ LEWĄ UZYSKUJE SIĘ POPRZEZ ODWRÓCENIE ELEMENTU 5.</text>
<text x="38.9" y="241.6">PRODUCENT NIE PONOSI ODPOWIEDZIALNOŚCI ZA ZAMOCOWANIE</text>
<text x="38.9" y="246.1">ELEMENTU DO PŁYTY DREWNOPOCHODNEJ.</text>
<text x="371.1" y="247.8">APG230016016</text>
<text x="38.9" y="255.2">ZALECA SIĘ PRZYMOCOWANIE ELEMENTU ZA POMOCĄ ŚRUB IMBUSOWYCH M6.</text>
<text x="302.2" y="268.1">ZAPADKA BLOKUJĄCA</text>
<text x="302.2" y="272.6">DO OCZEK WODNYCH</text>
<text x="321.5" y="277.1">L-160</text>
</g>
<text font-size="3.9" x="362.3" y="253.8">A3</text>
<text font-size="3.2" x="354.9" y="267.2">SYMBOL</text>
<g font-size="2.4">
<text x="302.4" y="235.6">SPÓŁKA Z OGRANICZONĄ</text>
<text x="302.4" y="238.4">ODPOWIEDZIALNOŚCIĄ SP.K.</text>
<text x="300.7" y="244.7">Projekt jest własnością firmy</text>
<text x="300.7" y="247.5">RACKSYSTEM SPÓŁKA Z OGRANICZONĄ</text>
<text x="300.7" y="250.3">ODPOWIEDZIALNOŚCIĄ SP.K.</text>
<text x="300.7" y="253.1">I w żadnej części nie może być:</text>
<text x="300.7" y="256">kopiowany, udostępniany</text>
<text x="300.7" y="258.8">ani wykorzystywany jako</text>
<text x="300.7" y="261.6">dokumentacja przez firmy trzecie.</text>
</g>
<g font-size="2">
<text x="383.1" y="227.9">WYMIARY NIETOLEROWANE</text>
<text x="341" y="231.6">OSTRE</text>
<text x="359.5" y="228.9">NIE SKALUJ RYSUNKU</text>
<text x="383.1" y="230.4">WYKONAĆ WEDŁUG:</text>
<text x="341" y="234.1">KRAWĘDZIE</text>
<text x="341" y="236.6">STĘPIĆ</text>
<text x="339.9" y="245.4">WERSJA</text>
<text x="346.6" y="249.5">1</text>
<text x="340.6" y="257.7">2016-09-13</text>
<text x="340.7" y="253.8">DATA</text>
<text x="358.7" y="257.7">SKALA</text>
<text x="367" y="257.7">1:2</text>
<text x="373.9" y="253.8">WYKONAŁ:</text>
<text x="374.1" y="257.7">MASA ORIENTACYJNA:</text>
<text x="387.2" y="253.8">J. ŁOTYSZ</text>
<text x="398.1" y="257.7">0.65</text>
<text x="339.7" y="262.3">NR RYSUNKU</text>
<text x="358.7" y="261.7">ARKUSZ 3</text>
<text x="374.1" y="261.7">ELEMENT:</text>
<text x="301" y="266.4">TYTUŁ:</text>
</g>
<text font-size="1.3" x="359" y="244">SYMBOL 2</text>
</svg>
